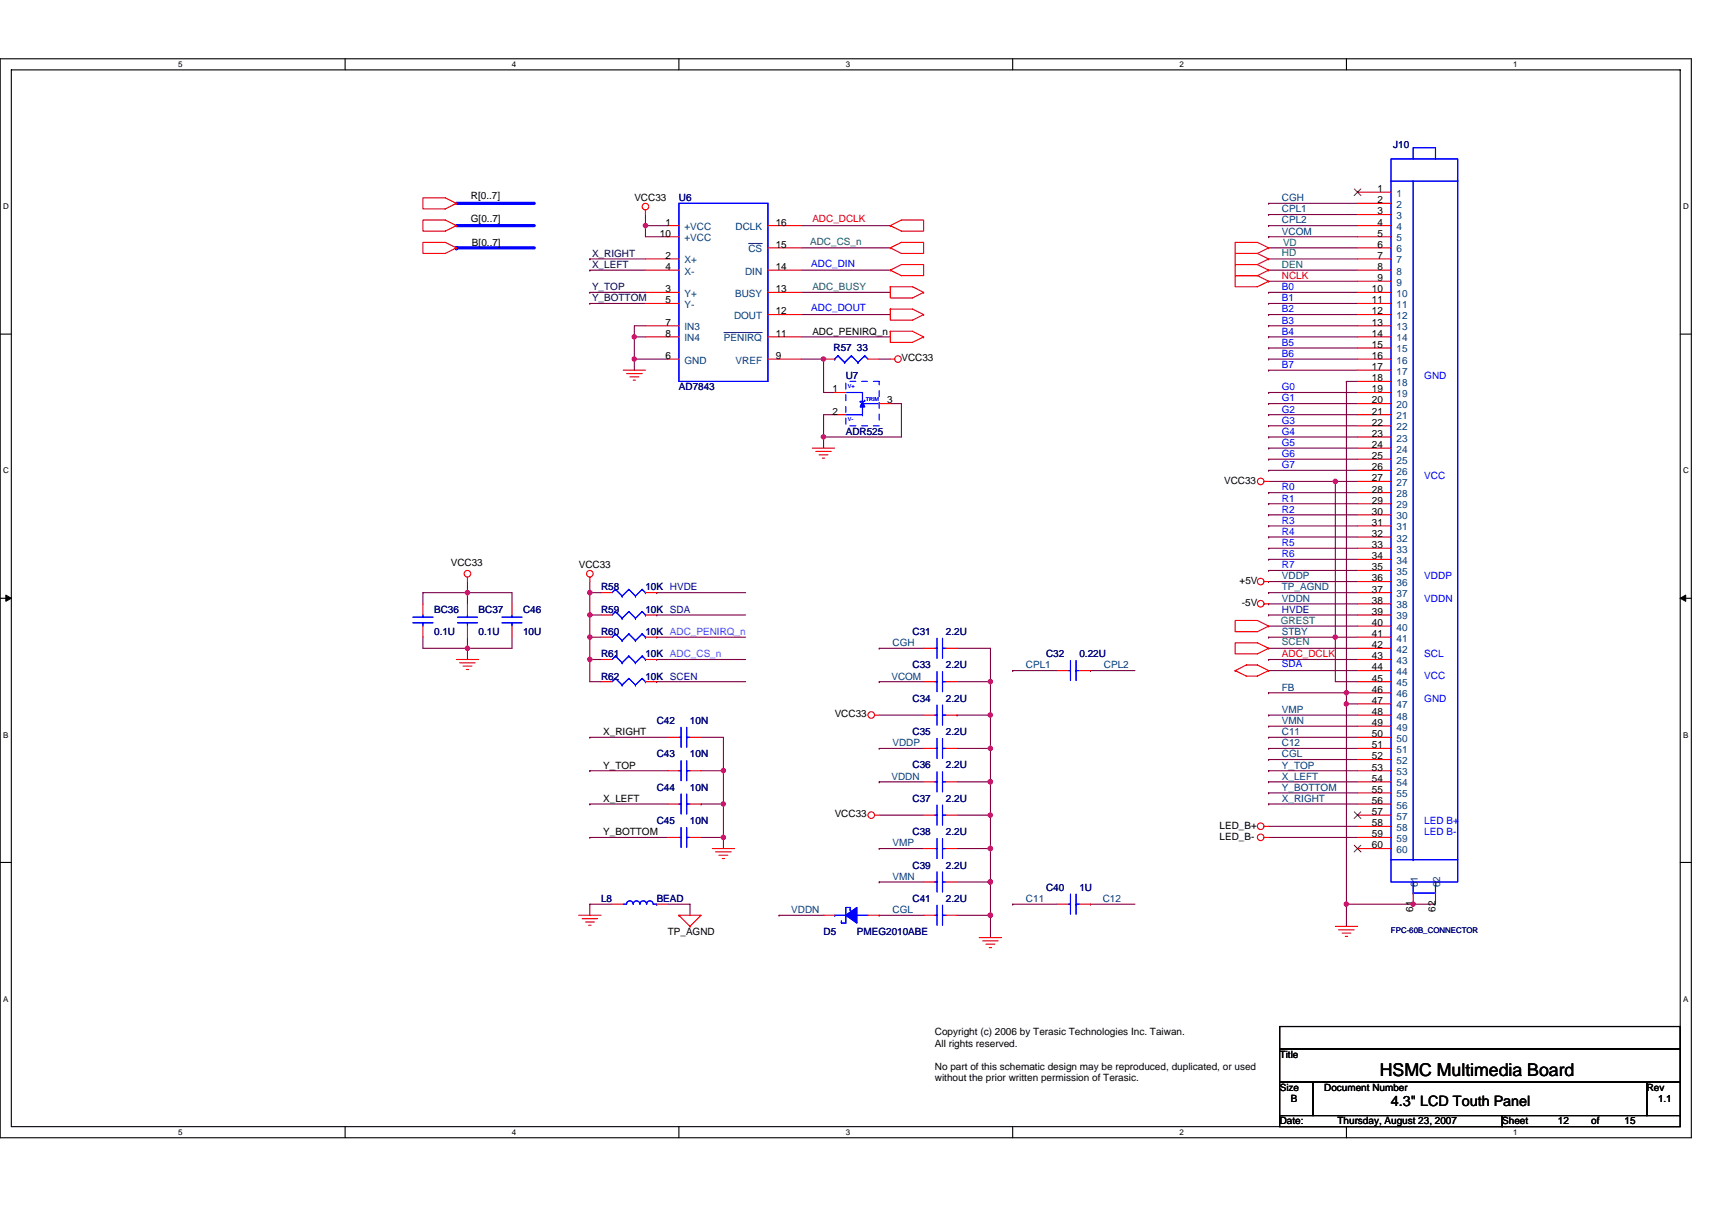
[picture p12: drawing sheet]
<svg xmlns="http://www.w3.org/2000/svg" width="297mm" height="210mm" viewBox="0 0 297 210" stroke-linecap="round" stroke-linejoin="round" font-family="sans-serif">
<path d="M0 10.2h293.5v187.2h-293.5zM2 12.1h289.5v183.4h-289.5z" fill="none" stroke="#000" stroke-width=".19"/>
<g fill="#fff">
<path d="M30.9 10.4h.8v1.6h-.8z"/>
<path d="M30.9 195.7h.8v1.6h-.8z"/>
</g>
<path d="M59.9 10.2v1.9M59.9 195.5v1.9" fill="none" stroke="#000" stroke-width=".19"/>
<g fill="#fff">
<path d="M88.8 10.4h.8v1.6h-.8z"/>
<path d="M88.8 195.7h.8v1.6h-.8z"/>
</g>
<path d="M117.8 10.2v1.9M117.8 195.5v1.9" fill="none" stroke="#000" stroke-width=".19"/>
<g fill="#fff">
<path d="M146.7 10.4h.8v1.6h-.8z"/>
<path d="M146.7 195.7h.8v1.6h-.8z"/>
</g>
<path d="M175.7 10.2v1.9M175.7 195.5v1.9" fill="none" stroke="#000" stroke-width=".19"/>
<g fill="#fff">
<path d="M204.7 10.4h.7v1.6h-.7z"/>
<path d="M204.7 195.7h.7v1.6h-.7z"/>
</g>
<path d="M233.6 10.2v1.9M233.6 195.5v1.9" fill="none" stroke="#000" stroke-width=".19"/>
<g fill="#fff">
<path d="M262.6 10.4h.7v1.6h-.7z"/>
<path d="M262.6 195.7h.7v1.6h-.7z"/>
<path d="M.5 35.1h1v1.5h-1z"/>
<path d="M292 35.1h1v1.5h-1z"/>
<path d="M.5 80.9h1v1.5h-1z"/>
<path d="M292 80.9h1v1.5h-1z"/>
</g>
<path d="M0 58h2M291.5 58h2" fill="none" stroke="#000" stroke-width=".19"/>
<g fill="#fff">
<path d="M.5 126.7h.9v1.6h-.9z"/>
<path d="M292 126.7h.9v1.6h-.9z"/>
</g>
<path d="M0 103.8h2M291.5 103.8h2" fill="none" stroke="#000" stroke-width=".19"/>
<path d="M1 103.3l1 .5-1 .6zM291.5 103.8l1-.5v1.1z" fill="#000" stroke="#000" stroke-width=".17"/>
<g fill="#fff">
<path d="M.5 172.6h.9v1.5h-.9z"/>
<path d="M292 172.6h.9v1.5h-.9z"/>
</g>
<path d="M0 149.7h2M291.5 149.7h2M222 178.1h69.5v3.9h-69.5zM222 182h69.5v5.8h-69.5zM222 187.8h5.8v5.8h-5.8zM222 193.6h38.6v1.9h-38.6zM227.8 187.8h57.9v5.8h-57.9zM260.6 193.6h30.9v1.9h-30.9zM285.7 187.8h5.8v5.8h-5.8z" fill="none" stroke="#000" stroke-width=".19"/>
<g fill="none" stroke="#800040" stroke-width=".19">
<path d="M112 39.2h3.9M112 37.2v2M112 39.2h.1M112 39.2v1.9h3.9M139 39.2h15.5M220.1 35.3h.1M220.1 35.3h15.4M220.1 37.2h.1M220.1 39.2h.1M220.1 37.2h15.4M220.1 39.2h15.4M102.3 50.7h.1"/>
<path d="M102.3 52.7h.1M102.3 44.9h.1M102.3 50.7h9.7M102.3 52.7h9.7M102.3 44.9h9.7M102.3 46.9h.1M102.3 46.9h9.7M110.1 58.5h1.9M110.1 58.5v3.8h5.8M110.1 58.5h.1M112 56.5h-1.9v2M139 58.5h15.5"/>
<path d="M139 50.7h15.5M139 54.6h15.5M139 43h15.5M139 46.9h15.5M220.1 41.1h.1M220.1 43h15.4M220.1 44.9h15.4M220.1 46.9h15.4M220.1 48.8h15.4M220.1 50.7h.1M220.1 52.7h.1M220.1 54.6h.1"/>
<path d="M220.1 56.5h.1M220.1 58.5h.1M220.1 41.1h15.4M220.1 50.7h15.4M220.1 52.7h15.4M220.1 54.6h15.4M220.1 56.5h15.4M220.1 58.5h15.4M110.1 62.3h.1M110.1 62.3v1.9M139 62.3h3.9M142.9 62.3v5.8h1.9"/>
<path d="M142.9 75.8h.1M142.9 75.8v2M142.9 62.3h.1M144.8 72h-1.9v3.8M152.5 62.3h2M154.5 70h1.9v5.8h-13.5M220.1 60.4h.1M220.1 62.3h.1M220.1 64.2h.1M220.1 68.1h.1M220.1 70h.1M220.1 72h.1"/>
<path d="M220.1 73.9h.1M220.1 75.8h.1M220.1 77.8h.1M220.1 79.7h.1M220.1 60.4h15.4M220.1 62.3h15.4M220.1 64.2h15.4M220.1 68.1h15.4M220.1 70h15.4M220.1 72h15.4M220.1 73.9h15.4M220.1 75.8h15.4"/>
<path d="M220.1 77.8h15.4M220.1 79.7h15.4M233.6 66.2h1.9M233.6 66.2h.1M233.6 66.2v94.6M220.1 83.5h11.6M220.1 81.6h.1M220.1 85.5h.1M220.1 87.4h.1M220.1 89.3h.1M220.1 91.3h.1M220.1 93.2h.1"/>
<path d="M220.1 95.1h.1M220.1 97.1h.1M220.1 99h.1M220.1 81.6h15.4M220.1 85.5h15.4M220.1 87.4h15.4M220.1 89.3h15.4M220.1 91.3h15.4M220.1 93.2h15.4M220.1 95.1h15.4M220.1 97.1h15.4M220.1 99h15.4"/>
<path d="M231.7 83.5v27.1M231.7 83.5h.1M231.7 83.5h3.8M73.4 110.6v1.9h7.7M81.1 112.5v1.9M81.1 102.8h-7.7v2M81.1 102.8v2M81.1 110.6v1.9M81.1 102.8h7.7v2M81.1 102.8h.1M81.1 100.9v1.9M81.1 112.5h.1"/>
<path d="M88.8 110.6v1.9h-7.7M102.3 106.7h.1M102.3 100.9v1.9h2M102.3 106.7h2M102.3 110.6h2M102.3 114.4h2M102.3 102.8h.1M102.3 114.4v3.9h2M102.3 102.8v11.6M102.3 110.6h.1M113.9 118.3h.1M113.9 118.3h15.5"/>
<path d="M113.9 110.6h.1M113.9 110.6h15.5M113.9 102.8h.1M113.9 102.8h15.5M113.9 114.4h.1M113.9 114.4h15.5M113.9 106.7h.1M113.9 106.7h15.5M152.5 112.5h.1M152.5 118.3h.1M152.5 112.5h7.7M152.5 118.3h7.7"/>
<path d="M166 112.5h5.8v5.8M166 118.3h5.8M171.8 118.3h.1M171.8 118.3v5.8M175.7 116.4h.1M175.7 116.4h7.7M189.2 116.4h.1M189.2 116.4h7.7M220.1 110.6h.1M220.1 110.6h11.6M220.1 106.7h.1M220.1 106.7h15.4"/>
<path d="M220.1 102.8h.1M220.1 114.4h.1M220.1 100.9h.1M220.1 104.8h.1M220.1 108.6h15.4M220.1 112.5h15.4M220.1 116.4h15.4M220.1 102.8h15.4M220.1 114.4h15.4M220.1 100.9h15.4M220.1 104.8h15.4M231.7 110.6h.1"/>
<path d="M231.7 110.6v7.7h3.8M231.7 110.6h3.8M102.3 133.8h.1M102.3 128h.1M102.3 128h13.6M102.3 133.8h13.6M102.3 139.5h.1M102.3 139.5h13.6M121.6 128h3.9v5.8M121.6 133.8h3.9M121.6 139.5h.1M121.6 139.5h3.9"/>
<path d="M125.5 133.8h.1M125.5 139.5v5.8M125.5 133.8v5.7M152.5 124.1h7.7M152.5 135.7h.1M152.5 135.7h7.7M152.5 129.9h.1M152.5 129.9h7.7M166 135.7h5.8M166 129.9h5.8M166 124.1h.1M166 124.1h5.8"/>
<path d="M171.8 129.9h.1M171.8 124.1v5.8M171.8 129.9v32.8M171.8 135.7h.1M220.1 120.2h.1M220.1 120.2h13.5M220.1 124.1h.1M220.1 126h.1M220.1 128h.1M220.1 129.9h.1M220.1 131.8h.1M220.1 133.8h.1"/>
<path d="M220.1 135.7h.1M220.1 137.6h.1M220.1 139.5h.1M220.1 124.1h15.4M220.1 126h15.4M220.1 128h15.4M220.1 129.9h15.4M220.1 131.8h15.4M220.1 133.8h15.4M220.1 135.7h15.4M220.1 137.6h15.4M220.1 139.5h15.4"/>
<path d="M233.6 122.2h1.9M233.6 120.2h.1M233.6 122.2h.1M233.6 120.2h1.9M102.3 145.3h.1M102.3 145.3h13.6M106.2 156.9h-3.9v1.9M115.9 156.9h3.8v1.9M121.6 145.3h3.9M125.5 145.3h.1M125.5 145.3v2M135.2 158.8h.1"/>
<path d="M135.2 158.8h7.7M152.5 141.5h7.7M152.5 153.1h.1M152.5 153.1h7.7M152.5 158.8h.1M152.5 158.8h7.7M152.5 147.3h.1M152.5 147.3h7.7M166 147.3h5.8M166 158.8h5.8M166 141.5h5.8M166 153.1h5.8"/>
<path d="M171.8 141.5h.1M171.8 158.8h.1M171.8 153.1h.1M171.8 147.3h.1M175.7 156.9h.1M175.7 156.9h7.7M189.2 156.9h.1M189.2 156.9h7.7M220.1 143.4h15.4M220.1 145.3h15.4M233.6 156.9h.1M245.2 155v1.9h-11.6"/>
<path d="M249.1 155v1.9h-3.9"/>
</g>
<g fill="#f0f" stroke="#f0f" stroke-width=".19">
<circle cx="231.7" cy="110.6" r=".38"/>
<circle cx="231.7" cy="83.5" r=".38"/>
<circle cx="125.5" cy="145.3" r=".38"/>
<circle cx="102.3" cy="106.7" r=".38"/>
<circle cx="102.3" cy="102.8" r=".38"/>
<circle cx="125.5" cy="133.7" r=".38"/>
<circle cx="171.8" cy="147.2" r=".38"/>
<circle cx="171.8" cy="141.5" r=".38"/>
<circle cx="171.8" cy="158.8" r=".38"/>
<circle cx="171.8" cy="153" r=".38"/>
<circle cx="171.8" cy="135.7" r=".38"/>
<circle cx="125.5" cy="139.5" r=".38"/>
<circle cx="81.1" cy="102.8" r=".38"/>
<circle cx="81.1" cy="112.5" r=".38"/>
<circle cx="112" cy="39.1" r=".38"/>
<circle cx="110" cy="62.3" r=".38"/>
<circle cx="171.8" cy="129.9" r=".38"/>
<circle cx="110" cy="58.4" r=".38"/>
<circle cx="142.9" cy="75.8" r=".38"/>
<circle cx="171.8" cy="118.3" r=".38"/>
<circle cx="171.8" cy="124.1" r=".38"/>
<circle cx="102.3" cy="114.4" r=".38"/>
<circle cx="102.3" cy="110.6" r=".38"/>
<circle cx="233.6" cy="120.2" r=".38"/>
<circle cx="233.6" cy="156.9" r=".38"/>
<circle cx="245.2" cy="156.9" r=".38"/>
<circle cx="233.6" cy="122.2" r=".38"/>
<circle cx="142.9" cy="62.3" r=".38"/>
</g>
<path d="M79.2 35.3h13.5M79.2 39.2h13.5M79.2 43h.1M79.2 43h13.5" fill="none" stroke="#00f" stroke-width=".57"/>
<g fill="none" stroke="#f00" stroke-width=".19">
<path d="M73.4 34.3h3.9l1.9 1-1.9 1h-3.9zM73.4 38.2h3.9l1.9 1-1.9 .9h-3.9zM79.2 35.3h.1M79.2 39.2h.1M112 36.4v.8M115.9 39.2h1.9M133.2 39.2h5.8M154.5 39.2l1.9-1h3.8v1.9h-3.8zM154.5 39.2h.1M235.5 33.4h5.8M235.5 35.3h5.8M235.5 37.2h5.8"/>
<path d="M235.5 39.2h5.8M73.4 42.1h3.9l1.9 .9-1.9 1h-3.9zM79.2 43h.1M112 44.9h5.8M112 46.9h5.8M112 50.7h5.8M112 52.7h5.8M112 56.5h5.8M112 58.5h5.8M115.9 41.1h1.9M133.2 43h5.8M133.2 46.9h5.8"/>
<path d="M133.2 50.7h5.8M133.2 54.6h5.8M133.2 58.5h5.8M154.5 57.5h3.8l1.9 1M154.5 57.5v1.9h3.8l1.9-.9M154.5 57.5h.1M154.5 49.8h3.8l1.9 .9M154.5 49.8v1.9h3.8l1.9-1M154.5 49.8h.1M154.5 53.6h3.8l1.9 1M154.5 53.6v2h3.8l1.9-1M154.5 53.6h.1"/>
<path d="M154.5 46.9l1.9-1h3.8v1.9h-3.8zM154.5 46.9h.1M154.5 43l1.9-.9h3.8v1.9h-3.8zM154.5 43h.1M160.2 58.5h.1M160.2 50.7h.1M160.2 54.6h.1M218.2 47.8h-3.9v2h3.9l1.9-1M218.2 45.9h-3.9v1.9h3.9M218.2 44h-3.9v1.9h3.9M218.2 47.8l1.9 1M218.2 45.9l1.9 1"/>
<path d="M218.2 44l1.9 .9M220.1 48.8h.1M220.1 46.9h.1M220.1 44.9h.1M220.1 43l-1.9-.9h-3.9v1.9h3.9M220.1 43h.1M220.1 46.9l-1.9 .9M220.1 44.9l-1.9 1M220.1 43l-1.9 1M235.5 41.1h5.8M235.5 43h5.8M235.5 44.9h5.8"/>
<path d="M235.5 46.9h5.8M235.5 48.8h5.8M235.5 50.7h5.8M235.5 52.7h5.8M235.5 54.6h5.8M235.5 56.5h5.8M235.5 58.5h5.8M108.1 64.2h3.9M108.7 64.8h2.7M109.3 65.4h1.5M109.9 66h.4M115.9 62.3h1.9"/>
<path d="M133.2 62.3h5.8M140.9 77.8h3.9M141.5 78.3h2.7M142.1 78.9h1.6M142.7 79.5h.4M142.9 62.3h1.9M144.8 68.1h1.9M144.8 72h1.9M150.6 62.3h1.9M152.5 70h2M154.5 62.3h.7M235.5 62.3h5.8"/>
<path d="M235.5 60.4h5.8M235.5 64.2h5.8M235.5 66.2h5.8M235.5 68.1h5.8M235.5 70h5.8M235.5 72h5.8M235.5 73.9h5.8M235.5 75.8h5.8M235.5 77.8h5.8M235.5 79.7h5.8M219.3 83.5h.8M235.5 81.6h5.8"/>
<path d="M235.5 83.5h5.8M235.5 85.5h5.8M235.5 87.4h5.8M235.5 89.3h5.8M235.5 91.3h5.8M235.5 93.2h5.8M235.5 95.1h5.8M235.5 97.1h5.8M235.5 99h5.8M73.4 104.8v1.9M73.4 108.6v2M79.2 114.4h3.8"/>
<path d="M79.8 115h2.7M80.3 115.6h1.6M80.9 116.2h.4M81.1 100.2v.7M81.1 104.8v1.9M81.1 108.6v2M88.8 104.8v1.9M88.8 108.6v2M102.3 100.2v.7M104.3 118.3h1.9M104.3 102.8h1.9M104.3 106.7h1.9"/>
<path d="M104.3 110.6h1.9M104.3 114.4h1.9M112 118.3h1.9M112 102.8h1.9M112 106.7h1.9M112 110.6h1.9M112 114.4h1.9M160.2 118.3h2M160.2 112.5h2M164.1 118.3h1.9M164.1 112.5h1.9M183.4 116.4h2"/>
<path d="M187.3 116.4h1.9M214.3 116.4l1.9-1h2l1.9 1M214.3 116.4h.1M214.3 116.4l1.9 .9h2l1.9-.9M214.3 107.7h3.9l1.9 .9-1.9 1h-3.9zM214.3 111.5h3.9l1.9 1-1.9 1h-3.9zM219.3 100.9h.8M219.3 104.8h.8M220.1 116.4h.1M220.1 108.6h.1M220.1 112.5h.1M235.5 118.3h5.8"/>
<path d="M235.5 100.9h5.8M235.5 102.8h5.8M235.5 104.8h5.8M235.5 106.7h5.8M235.5 108.6h5.8M235.5 110.6h5.8M235.5 112.5h5.8M235.5 114.4h5.8M235.5 116.4h5.8M115.9 133.8h1.9M115.9 128h1.9M115.9 139.5h1.9"/>
<path d="M119.7 133.8h1.9M119.7 128h1.9M119.7 139.5h1.9M151.8 124.1h.7M160.2 135.7h2M160.2 129.9h2M160.2 124.1h2M164.1 135.7h1.9M164.1 129.9h1.9M164.1 124.1h1.9M235.5 135.7h5.8M235.5 129.9h5.8"/>
<path d="M235.5 133.8h5.8M235.5 124.1h5.8M235.5 120.2h5.8M235.5 122.2h5.8M235.5 126h5.8M235.5 128h5.8M235.5 131.8h5.8M235.5 137.6h5.8M235.5 139.5h5.8M100.4 158.8h3.9M101 159.4h2.7M101.6 160h1.5"/>
<path d="M106.2 156.9h1.9M113.9 156.9h2M115.9 145.3h1.9M117.8 158.8h3.8l-1.9 2M117.8 158.8h.1M117.8 158.8l1.9 2M119.7 145.3h1.9M123.6 147.3h3.8M124.2 147.8h2.7M124.7 148.4h1.6M125.3 149h.4M142.9 158.8h1.9"/>
<path d="M150.6 158.8h1.9M151.8 141.5h.7M160.2 141.5h2M160.2 158.8h2M160.2 147.3h2M160.2 153.1h2M164.1 141.5h1.9M164.1 158.8h1.9M164.1 147.3h1.9M164.1 153.1h1.9M183.4 156.9h2M187.3 156.9h1.9"/>
<path d="M219.3 143.4h.8M219.3 145.3h.8M235.5 141.5h5.8M235.5 143.4h5.8M235.5 145.3h5.8M235.5 147.3h5.8M245.2 155h.1M249.1 155h.1M102.1 160.6h.4M119.7 160.8h.1M169.9 162.7h3.9M170.5 163.3h2.7"/>
<path d="M171.1 163.9h1.5M171.6 164.4h.4M231.7 160.8h3.8M232.3 161.4h2.7M232.9 161.9h1.5M233.4 162.5h.4"/>
<circle cx="112" cy="35.9" r=".57"/>
<circle cx="155.8" cy="62.3" r=".57"/>
<circle cx="81.1" cy="99.6" r=".57"/>
<circle cx="102.3" cy="99.6" r=".57"/>
<circle cx="218.7" cy="83.5" r=".57"/>
<circle cx="218.7" cy="100.9" r=".57"/>
<circle cx="218.7" cy="104.8" r=".57"/>
<circle cx="151.2" cy="124.1" r=".57"/>
<circle cx="151.2" cy="141.5" r=".57"/>
<circle cx="218.7" cy="143.4" r=".57"/>
<circle cx="218.7" cy="145.3" r=".57"/>
</g>
<g fill="none" stroke="#00f" stroke-width=".19">
<path d="M117.8 35.3h15.4v30.9h-15.4zM241.3 31.4v-3.8h11.6v3.8M241.3 31.4h11.6v117.8h-11.6zM245.2 27.6v-2h3.9v2M245.2 31.4v117.8M144.8 62.3h.1M145.4 61.7h.1M145.4 61.7l1.2 1.2M145.4 61.7l-.6 .6M146.6 62.9h.1M146.7 68.1h2.9M146.7 72h2.9"/>
<path d="M147.7 61.7h.1M147.7 61.7l1.2 1.2M147.7 61.7l-1.1 1.2M148.9 62.9h.1M149.6 68.1v3.9M149.6 70h2.9M149.6 68.1h.1M149.6 72h.1M150 61.7h.1M150 61.7l.6 .6M150 61.7l-1.1 1.2M150 69.5v.2h-.7v.2"/>
<path d="M71.6 108.1h3.5M71.6 107.1h3.5M73.4 106.7v.4M73.4 108.1h.1M73.4 108.1v.5M79.4 108.1h3.4M79.4 107.1h3.4M81.1 106.7v.4M81.1 108.1h.1M81.1 108.1v.5M87.1 108.1h3.5M87.1 107.1h3.5"/>
<path d="M88.8 106.7v.4M88.8 108.1h.1M88.8 108.1v.5M106.8 117.7h.1M106.8 106.1h.1M106.8 110h.1M106.8 102.3h.1M106.8 113.9h.1M106.8 117.7l-.6 .6M106.8 117.7l1.1 1.2M106.8 106.1l-.6 .6M106.8 106.1l1.1 1.2"/>
<path d="M106.8 110l-.6 .6M106.8 110l1.1 1.2M106.8 102.3l-.6 .5M106.8 102.3l1.1 1.1M106.8 113.9l-.6 .5M106.8 113.9l1.1 1.1M107.9 118.9h.1M107.9 107.3h.1M107.9 111.2h.1M107.9 103.4h.1M107.9 115h.1M109.1 117.7h.1"/>
<path d="M109.1 106.1h.1M109.1 110h.1M109.1 102.3h.1M109.1 113.9h.1M109.1 117.7l-1.2 1.2M109.1 117.7l1.2 1.2M109.1 106.1l-1.2 1.2M109.1 106.1l1.2 1.2M109.1 110l-1.2 1.2M109.1 110l1.2 1.2M109.1 102.3l-1.2 1.1M109.1 102.3l1.2 1.1"/>
<path d="M109.1 113.9l-1.2 1.1M109.1 113.9l1.2 1.1M110.3 118.9h.1M110.3 107.3h.1M110.3 111.2h.1M110.3 103.4h.1M110.3 115h.1M111.4 117.7h.1M111.4 106.1h.1M111.4 110h.1M111.4 102.3h.1M111.4 113.9h.1"/>
<path d="M111.4 117.7l-1.1 1.2M111.4 117.7l.6 .6M111.4 106.1l-1.1 1.2M111.4 106.1l.6 .6M111.4 110l-1.1 1.2M111.4 110l.6 .6M111.4 102.3l-1.1 1.1M111.4 102.3l.6 .5M111.4 113.9l-1.1 1.1M111.4 113.9l.6 .5M112 118.3h.1M112 106.7h.1"/>
<path d="M112 110.6h.1M112 102.8h.1M112 114.4h.1M162.2 118.3h.4M162.2 112.5h.4M162.6 116.6v3.4M162.6 110.8v3.4M163.5 116.6v3.4M163.5 118.3h.1M163.5 110.8v3.4M163.5 112.5h.1M163.5 118.3h.6"/>
<path d="M163.5 112.5h.6M185.4 116.4h.3M185.7 114.6v3.5M186.7 114.6v3.5M186.7 116.4h.1M186.7 116.4h.6M117.8 133.8h.4M117.8 128h.4M117.8 139.5h.4M118.2 132v3.5M118.2 126.2v3.5M118.2 137.8v3.5"/>
<path d="M119.1 132v3.5M119.1 133.8h.1M119.1 126.2v3.5M119.1 128h.1M119.1 137.8v3.5M119.1 139.5h.1M119.1 133.8h.6M119.1 128h.6M119.1 139.5h.6M162.2 135.7h.4M162.2 129.9h.4M162.2 124.1h.4"/>
<path d="M162.6 139.7v3.5M162.6 133.9v3.5M162.6 128.1v3.5M162.6 122.4v3.4M163.5 139.7v3.5M163.5 133.9v3.5M163.5 135.7h.1M163.5 128.1v3.5M163.5 129.9h.1M163.5 122.4v3.4M163.5 124.1h.1M163.5 135.7h.6"/>
<path d="M163.5 129.9h.6M163.5 124.1h.6M111 156.9a.57 .57 0 0 0-.6-.6 .57 .57 0 0 0-.5 .6 .58 .58 0 0 0-.6-.6 .58 .58 0 0 0-.6 .6h-.6M111 156.9a.57 .57 0 0 1 .6-.6 .57 .57 0 0 1 .6 .6M112.2 156.9a.56 .56 0 0 1 .6-.6 .56 .56 0 0 1 .5 .6h.6M113.9 156.9h.1M117.8 145.3h.4M118.2 143.6v3.5M119.1 143.6v3.5M119.1 145.3h.1M119.1 145.3h.6M144.8 158.8h.1"/>
<path d="M144.8 158.8h1.9M147.5 157.9v-.4h-.8v2.7h-.7v-.4M147.5 157.9h.1M148.7 158.8h1.9M162.2 141.5h.4M162.2 147.3h.4M162.2 158.8h.4M162.2 153.1h.4M162.6 145.5v3.5M162.6 157.1v3.5M162.6 151.3v3.5M163.5 141.5h.1"/>
<path d="M163.5 145.5v3.5M163.5 147.3h.1M163.5 157.1v3.5M163.5 158.8h.1M163.5 151.3v3.5M163.5 153.1h.1M163.5 141.5h.6M163.5 158.8h.6M163.5 147.3h.6M163.5 153.1h.6M185.4 156.9h.3M185.7 155.2v3.4"/>
<path d="M186.7 155.2v3.4M186.7 156.9h.1M186.7 156.9h.6M241.3 149.2v3.9h11.6v-3.9M245.2 153.1v1.9h3.9v-1.9M245.2 149.2h.1"/>
</g>
<g fill="#00f" stroke="#00f" stroke-width=".19">
<path d="M146.7 158.8l2-1.3v2.7z"/>
<path d="M149.6 69.7l.4 .9h-.7z"/>
</g>
<path d="M235 32.8l1.1 1.2M236.1 32.8l-1.2 1.2M235 140.9l1.1 1.1M235 146.7l1.1 1.1M236.1 140.9l-1.2 1.1M236.1 146.7l-1.2 1.1" fill="none" stroke="#804000" stroke-width=".17"/>
<path d="M125.6 57.7h6.7M129.9 42.2h2.4" fill="none" stroke="#004080" stroke-width=".17"/>
<path d="M146.7 66.2h5.8v7.7h-5.8z" fill="none" stroke="#fff" stroke-width=".17" stroke-dasharray="1 1 1 1 1 1 1 1"/>
<path d="M146.7 66.2h5.8v7.7h-5.8z" fill="none" stroke="#00f" stroke-width=".17" stroke-dasharray="1 1 1 1 1 1 1 1"/>
<text font-size="3.1" x="239.4" y="186.7">HSMC Multimedia Board</text>
<text font-size="2.5" x="241.3" y="192">4.3&quot; LCD Touth Panel</text>
<g font-size="1.7" fill="#000080">
<text x="241.7" y="25.6">J10</text>
<text x="117.8" y="34.9">U6</text>
<text x="144.6" y="61">R57 33</text>
<text x="146.7" y="65.8">U7</text>
<text x="117.8" y="67.7">AD7843</text>
<text x="146.7" y="75.4">ADR525</text>
<text x="75.3" y="106.3">BC36</text>
<text x="83" y="106.3">BC37</text>
<text x="90.8" y="106.3">C46</text>
<text x="104.3" y="106.3">R59</text>
<text x="104.3" y="102.5">R58</text>
<text x="112" y="106.3">10K SDA</text>
<text x="112" y="102.5">10K HVDE</text>
<text x="75.3" y="110.2">0.1U</text>
<text x="83" y="110.2">0.1U</text>
<text x="90.8" y="110.2">10U</text>
<text x="104.3" y="110.2">R60</text>
<text x="112" y="110.2">10K ADC_PENIRQ_n</text>
<text x="158.3" y="110.2">C31</text>
<text x="164.1" y="110.2">2.2U</text>
<text x="104.3" y="117.9">R62</text>
<text x="104.3" y="114">R61</text>
<text x="112" y="117.9">10K SCEN</text>
<text x="112" y="114">10K ADC_CS_n</text>
<text x="158.3" y="116">C33</text>
<text x="164.1" y="116">2.2U</text>
<text x="181.5" y="114">C32</text>
<text x="187.3" y="114">0.22U</text>
<text x="113.9" y="125.6">C42</text>
<text x="119.7" y="125.6">10N</text>
<text x="158.3" y="121.8">C34</text>
<text x="164.1" y="121.8">2.2U</text>
<text x="113.9" y="131.4">C43</text>
<text x="119.7" y="131.4">10N</text>
<text x="158.3" y="127.6">C35</text>
<text x="164.1" y="127.6">2.2U</text>
<text x="113.9" y="137.2">C44</text>
<text x="119.7" y="137.2">10N</text>
<text x="158.3" y="133.3">C36</text>
<text x="164.1" y="133.3">2.2U</text>
<text x="113.9" y="143">C45</text>
<text x="119.7" y="143">10N</text>
<text x="158.3" y="139.1">C37</text>
<text x="164.1" y="139.1">2.2U</text>
<text x="158.3" y="144.9">C38</text>
<text x="164.1" y="144.9">2.2U</text>
<text x="158.3" y="150.7">C39</text>
<text x="164.1" y="150.7">2.2U</text>
<text x="181.5" y="154.6">C40</text>
<text x="187.3" y="154.6">1U</text>
<text x="104.3" y="156.5">L8</text>
<text x="113.9" y="156.5">BEAD</text>
<text x="158.3" y="156.5">C41</text>
<text x="164.1" y="156.5">2.2U</text>
<text x="142.9" y="162.3">D5</text>
<text x="148.7" y="162.3">PMEG2010ABE</text>
</g>
<g font-size="1.7">
<text x="81.7" y="34.5">R[0..7]</text>
<text x="110.1" y="34.9">VCC33</text>
<text x="239" y="33.3">1</text>
<text x="239" y="35.3">2</text>
<text x="81.7" y="38.6">G[0..7]</text>
<text x="114.5" y="41.1">10</text>
<text x="115.5" y="39.1">1</text>
<text x="134.6" y="39.1">16</text>
<text x="239" y="37.2">3</text>
<text x="239" y="39.1">4</text>
<text x="239" y="41.1">5</text>
<text x="81.9" y="42.6">B[0..7]</text>
<text x="115.5" y="44.9">2</text>
<text x="115.5" y="46.9">4</text>
<text x="134.6" y="43">15</text>
<text x="134.6" y="46.9">14</text>
<text x="239" y="43">6</text>
<text x="239" y="44.9">7</text>
<text x="239" y="46.9">8</text>
<text x="115.5" y="50.7">3</text>
<text x="115.5" y="52.6">5</text>
<text x="134.6" y="50.7">13</text>
<text x="238" y="50.7">10</text>
<text x="238" y="52.6">11</text>
<text x="239" y="48.8">9</text>
<text x="115.5" y="56.5">7</text>
<text x="115.5" y="58.4">8</text>
<text x="134.6" y="54.6">12</text>
<text x="134.6" y="58.4">11</text>
<text x="140.9" y="58.1">ADC_PENIRQ_n</text>
<text x="238" y="54.6">12</text>
<text x="238" y="56.5">13</text>
<text x="238" y="58.4">14</text>
<text x="115.5" y="62.3">6</text>
<text x="134.6" y="62.3">9</text>
<text x="156.4" y="62.7">VCC33</text>
<text x="238" y="60.4">15</text>
<text x="238" y="62.3">16</text>
<text x="238" y="64.2">17</text>
<text x="144.4" y="68.1">1</text>
<text x="144.4" y="71.9">2</text>
<text x="153.9" y="70">3</text>
<text x="238" y="66.2">18</text>
<text x="238" y="68.1">19</text>
<text x="238" y="70">20</text>
<text x="238" y="71.9">21</text>
<text x="238" y="73.9">22</text>
<text x="238" y="75.8">23</text>
<text x="238" y="77.7">24</text>
<text x="212.4" y="83.9">VCC33</text>
<text x="238" y="79.7">25</text>
<text x="238" y="81.6">26</text>
<text x="238" y="83.5">27</text>
<text x="238" y="85.5">28</text>
<text x="238" y="87.4">29</text>
<text x="238" y="89.3">30</text>
<text x="238" y="91.3">31</text>
<text x="238" y="93.2">32</text>
<text x="238" y="95.1">33</text>
<text x="78.2" y="98.2">VCC33</text>
<text x="100.4" y="98.6">VCC33</text>
<text x="215.1" y="101.3">+5V</text>
<text x="238" y="97">34</text>
<text x="238" y="99">35</text>
<text x="238" y="100.9">36</text>
<text x="215.5" y="105.2">-5V</text>
<text x="238" y="102.8">37</text>
<text x="238" y="104.8">38</text>
<text x="238" y="106.7">39</text>
<text x="238" y="108.6">40</text>
<text x="238" y="110.6">41</text>
<text x="238" y="112.5">42</text>
<text x="238" y="114.4">43</text>
<text x="238" y="116.4">44</text>
<text x="238" y="118.3">45</text>
<text x="144.8" y="124.5">VCC33</text>
<text x="238" y="120.2">46</text>
<text x="238" y="122.1">47</text>
<text x="238" y="124.1">48</text>
<text x="104.7" y="127.6">X_RIGHT</text>
<text x="238" y="126">49</text>
<text x="238" y="127.9">50</text>
<text x="238" y="129.9">51</text>
<text x="238" y="131.8">52</text>
<text x="104.7" y="133.4">Y_TOP</text>
<text x="238" y="133.7">53</text>
<text x="238" y="135.7">54</text>
<text x="238" y="137.6">55</text>
<text x="104.7" y="139.1">X_LEFT</text>
<text x="144.8" y="141.9">VCC33</text>
<text x="211.6" y="143.8">LED_B+</text>
<text x="238" y="139.5">56</text>
<text x="238" y="141.4">57</text>
<text x="238" y="143.4">58</text>
<text x="104.7" y="144.9">Y_BOTTOM</text>
<text x="211.6" y="145.7">LED_B-</text>
<text x="238" y="145.3">59</text>
<text x="238" y="147.2">60</text>
<text x="245.2" y="158.2" transform="rotate(-90 245.2 158.2)">61</text>
<text x="249" y="158.2" transform="rotate(-90 249 158.2)">62</text>
<text x="115.9" y="162.3">TP_AGND</text>
<text x="162.2" y="179.7">Copyright (c) 2006 by Terasic Technologies Inc. Taiwan.</text>
<text x="162.2" y="181.7">All rights reserved.</text>
<text x="162.2" y="185.7">No part of this schematic design may be reproduced, duplicated, or used</text>
<text x="222" y="183.6">Title</text>
<text x="162.2" y="187.6">without the prior written permission of Terasic.</text>
<text x="222" y="189.3">Size</text>
<text x="224" y="191.3">B</text>
<text x="229.8" y="189.3">Document Number</text>
<text x="285.7" y="189.3">Rev</text>
<text x="287.7" y="191.3">1.1</text>
<text x="222" y="195.1">Date:</text>
<text x="232.1" y="195.1">Thursday, August 23, 2007</text>
<text x="260.6" y="195.1">Sheet</text>
<text x="270.3" y="195.1">12</text>
<text x="276.1" y="195.1">of</text>
<text x="281.9" y="195.1">15</text>
</g>
<g font-size="1.7" fill="#004080">
<text x="222.4" y="34.9">CGH</text>
<text x="242.3" y="34.1">1</text>
<text x="118.8" y="41.9">+VCC</text>
<text x="118.8" y="39.9">+VCC</text>
<text x="127.6" y="39.9">DCLK</text>
<text x="222.4" y="36.9">CPL1</text>
<text x="222.4" y="38.8">CPL2</text>
<text x="222.4" y="40.7">VCOM</text>
<text x="242.3" y="36.1">2</text>
<text x="242.3" y="38">3</text>
<text x="242.3" y="39.9">4</text>
<text x="242.3" y="41.9">5</text>
<text x="118.8" y="45.7">X+</text>
<text x="118.8" y="47.7">X-</text>
<text x="129.3" y="47.7">DIN</text>
<text x="129.9" y="43.8">CS</text>
<text x="242.3" y="43.8">6</text>
<text x="242.3" y="45.7">7</text>
<text x="242.3" y="47.7">8</text>
<text x="118.8" y="51.5">Y+</text>
<text x="118.8" y="53.4">Y-</text>
<text x="127.5" y="51.5">BUSY</text>
<text x="242.3" y="49.6">9</text>
<text x="242.3" y="51.5">10</text>
<text x="242.3" y="53.4">11</text>
<text x="118.8" y="57.3">IN3</text>
<text x="118.8" y="59.2">IN4</text>
<text x="125.6" y="59.2">PENIRQ</text>
<text x="127.4" y="55.4">DOUT</text>
<text x="242.3" y="55.4">12</text>
<text x="242.3" y="57.3">13</text>
<text x="242.3" y="59.2">14</text>
<text x="118.8" y="63.1">GND</text>
<text x="127.6" y="63.1">VREF</text>
<text x="242.3" y="61.2">15</text>
<text x="242.3" y="63.1">16</text>
<text x="242.3" y="65">17</text>
<text x="242.3" y="67">18</text>
<text x="242.3" y="68.9">19</text>
<text x="242.3" y="70.8">20</text>
<text x="242.3" y="72.7">21</text>
<text x="242.3" y="74.7">22</text>
<text x="242.3" y="76.6">23</text>
<text x="242.3" y="78.5">24</text>
<text x="242.3" y="80.5">25</text>
<text x="242.3" y="82.4">26</text>
<text x="242.3" y="84.3">27</text>
<text x="242.3" y="86.3">28</text>
<text x="242.3" y="88.2">29</text>
<text x="242.3" y="90.1">30</text>
<text x="242.3" y="92.1">31</text>
<text x="242.3" y="94">32</text>
<text x="242.3" y="95.9">33</text>
<text x="222.4" y="100.5">VDDP</text>
<text x="242.3" y="97.9">34</text>
<text x="242.3" y="99.8">35</text>
<text x="242.3" y="101.7">36</text>
<text x="222.4" y="102.5">TP_AGND</text>
<text x="222.4" y="104.4">VDDN</text>
<text x="242.3" y="103.6">37</text>
<text x="242.3" y="105.6">38</text>
<text x="242.3" y="107.5">39</text>
<text x="154.9" y="112.1">CGH</text>
<text x="222.4" y="110.2">STBY</text>
<text x="242.3" y="109.4">40</text>
<text x="242.3" y="111.4">41</text>
<text x="242.3" y="113.3">42</text>
<text x="154.7" y="117.9">VCOM</text>
<text x="178" y="116">CPL1</text>
<text x="191.5" y="116">CPL2</text>
<text x="222.4" y="119.8">FB</text>
<text x="242.3" y="115.2">43</text>
<text x="242.3" y="117.2">44</text>
<text x="242.3" y="119.1">45</text>
<text x="222.4" y="123.7">VMP</text>
<text x="222.4" y="125.6">VMN</text>
<text x="242.3" y="121">46</text>
<text x="242.3" y="122.9">47</text>
<text x="242.3" y="124.9">48</text>
<text x="154.9" y="129.5">VDDP</text>
<text x="222.4" y="127.6">C11</text>
<text x="222.4" y="129.5">C12</text>
<text x="222.4" y="131.4">CGL</text>
<text x="242.3" y="126.8">49</text>
<text x="242.3" y="128.7">50</text>
<text x="242.3" y="130.7">51</text>
<text x="154.7" y="135.3">VDDN</text>
<text x="222.4" y="133.4">Y_TOP</text>
<text x="222.4" y="135.3">X_LEFT</text>
<text x="222.4" y="137.2">Y_BOTTOM</text>
<text x="242.3" y="132.6">52</text>
<text x="242.3" y="134.5">53</text>
<text x="242.3" y="136.5">54</text>
<text x="222.4" y="139.1">X_RIGHT</text>
<text x="242.3" y="138.4">55</text>
<text x="242.3" y="140.3">56</text>
<text x="242.3" y="142.2">57</text>
<text x="154.9" y="146.9">VMP</text>
<text x="242.3" y="144.2">58</text>
<text x="242.3" y="146.1">59</text>
<text x="242.3" y="148">60</text>
<text x="154.9" y="152.7">VMN</text>
<text x="246" y="154" transform="rotate(-90 246 154)">61</text>
<text x="249.9" y="154" transform="rotate(-90 249.9 154)">62</text>
<text x="137.3" y="158.5">VDDN</text>
<text x="154.9" y="158.5">CGL</text>
<text x="178" y="156.5">C11</text>
<text x="191.3" y="156.5">C12</text>
</g>
<g font-size="1.7" fill="#f00">
<text x="140.9" y="38.6">ADC_DCLK</text>
<text x="222.4" y="48.4">NCLK</text>
<text x="222.4" y="114.1">ADC_DCLK</text>
</g>
<g font-size="1.7" fill="#000040">
<text x="102.7" y="46.5">X_LEFT</text>
<text x="102.7" y="44.6">X_RIGHT</text>
<text x="102.7" y="50.4">Y_TOP</text>
<text x="102.7" y="52.3">Y_BOTTOM</text>
</g>
<g font-size="1.7" fill="#008040">
<text x="140.6" y="42.4">ADC_CS_n</text>
<text x="222.4" y="46.5">DEN</text>
<text x="222.4" y="44.4">HD</text>
<text x="222.6" y="42.6">VD</text>
<text x="140.9" y="50.4">ADC_BUSY</text>
<text x="222.2" y="108.3">GREST</text>
<text x="222.4" y="111.9">SCEN</text>
</g>
<g font-size="1.7" fill="#00f">
<text x="140.8" y="46.3">ADC_DIN</text>
<text x="222.4" y="50.4">B0</text>
<text x="222.4" y="52.3">B1</text>
<text x="140.8" y="54">ADC_DOUT</text>
<text x="222.4" y="54.2">B2</text>
<text x="222.4" y="56.2">B3</text>
<text x="222.4" y="58.1">B4</text>
<text x="222.4" y="60">B5</text>
<text x="222.4" y="61.9">B6</text>
<text x="222.4" y="63.9">B7</text>
<text x="247.1" y="65.8">GND</text>
<text x="222.4" y="67.7">G0</text>
<text x="222.4" y="69.7">G1</text>
<text x="222.4" y="71.6">G2</text>
<text x="222.4" y="73.5">G3</text>
<text x="222.4" y="75.5">G4</text>
<text x="222.4" y="77.4">G5</text>
<text x="222.4" y="79.3">G6</text>
<text x="222.4" y="81.2">G7</text>
<text x="247.1" y="83.2">VCC</text>
<text x="222.4" y="85.1">R0</text>
<text x="222.4" y="87">R1</text>
<text x="222.4" y="89">R2</text>
<text x="222.4" y="90.9">R3</text>
<text x="222.4" y="92.8">R4</text>
<text x="222.4" y="94.8">R5</text>
<text x="222.4" y="96.7">R6</text>
<text x="222.4" y="98.6">R7</text>
<text x="247.1" y="100.5">VDDP</text>
<text x="247.1" y="104.4">VDDN</text>
<text x="222.4" y="115.8">SDA</text>
<text x="247.1" y="117.9">VCC</text>
<text x="247.1" y="114">SCL</text>
<text x="247.1" y="121.8">GND</text>
<text x="247.1" y="143">LED B+</text>
<text x="247.1" y="144.9">LED B-</text>
</g>
<text font-size="1.7" fill="#0000a0" x="222.4" y="106.3">HVDE</text>
<g font-size="1.4">
<text x="30.9" y="11.7">5</text>
<text x="88.8" y="11.7">4</text>
<text x="146.7" y="11.7">3</text>
<text x="204.7" y="11.7">2</text>
<text x="262.6" y="11.7">1</text>
<text x=".5" y="36.3">D</text>
<text x="292" y="36.3">D</text>
<text x=".5" y="82.1">C</text>
<text x="292" y="82.1">C</text>
<text x=".5" y="128">B</text>
<text x="292" y="128">B</text>
<text x=".5" y="173.8">A</text>
<text x="292" y="173.8">A</text>
<text x="30.9" y="197">5</text>
<text x="88.8" y="197">4</text>
<text x="146.7" y="197">3</text>
<text x="204.7" y="197">2</text>
<text x="262.6" y="197">1</text>
</g>
<text font-size="1.4" fill="#000080" x="241.3" y="162">FPC-60B_CONNECTOR</text>
<g font-size="1" fill="#00f">
<text x="147.1" y="67.4">V+</text>
<text x="150.2" y="69.5">TRIM</text>
<text x="147.1" y="73">V-</text>
</g>
</svg>
